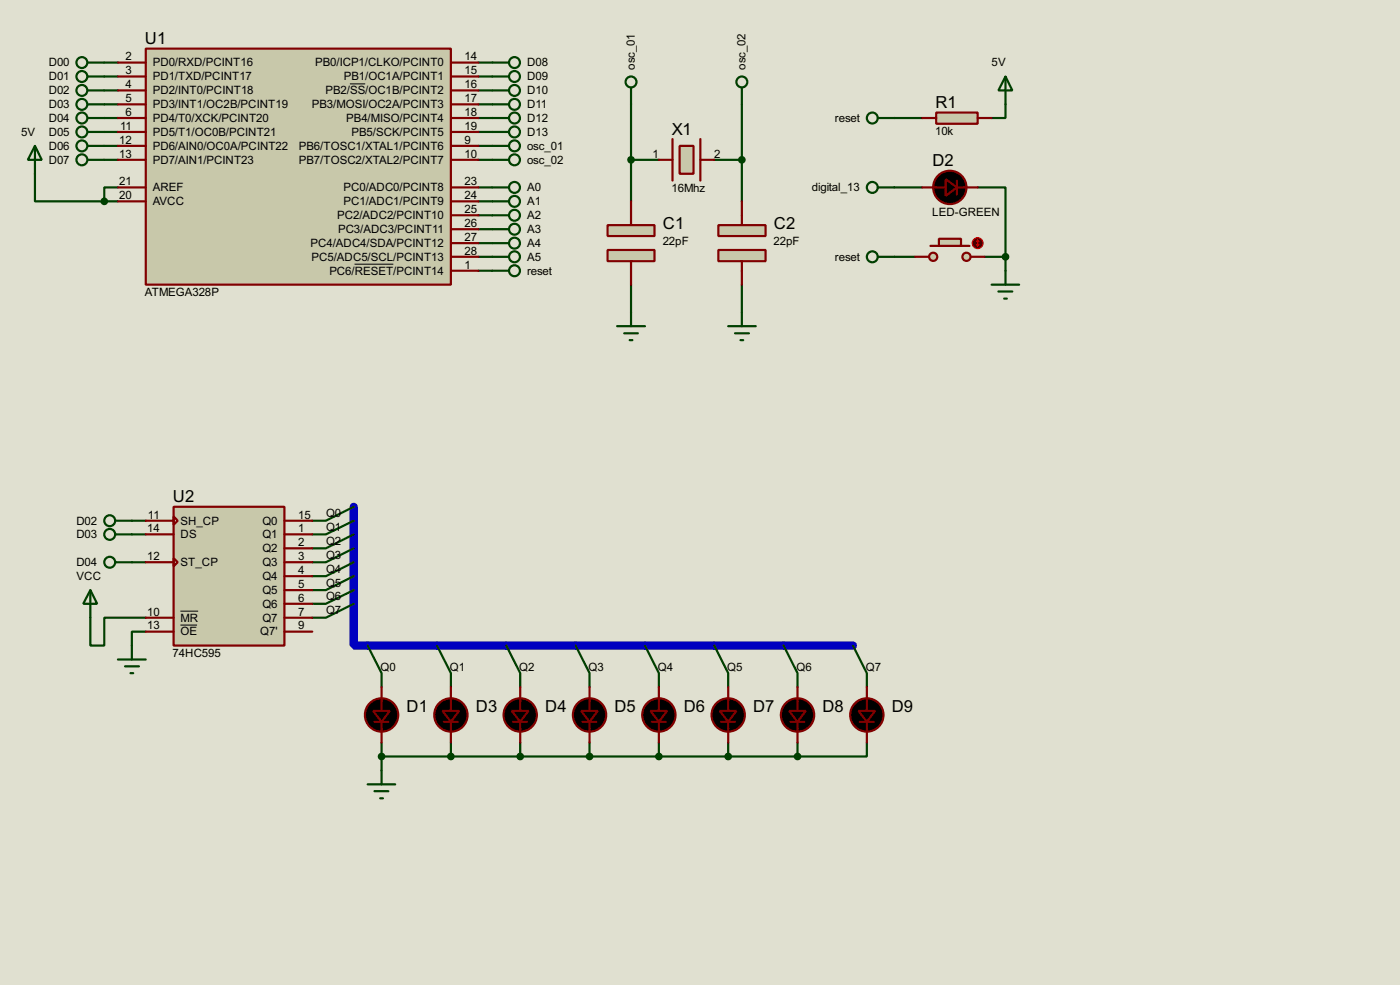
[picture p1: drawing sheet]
<svg xmlns="http://www.w3.org/2000/svg" width="256mm" height="180mm" viewBox="0 0 256 180" stroke-linecap="round" stroke-linejoin="round" font-family="sans-serif">
<path d="M0 0h256.5v180.3h-256.5z" fill="#e0e0d0"/>
<path d="M64.8 92.8v25.4h91.5" fill="none" stroke="#0000c0" stroke-width="1.5"/>
<g fill="none" stroke="#004000" stroke-width=".4">
<path d="M19.1 19.1h2.5M19.1 16.6h2.5M19.1 14h2.5M19.1 11.5h2.5M87.7 19.1h2.5M87.7 16.6h2.5M87.7 14h2.5M87.7 11.5h2.5M115.6 19.1v17.8M135.9 19.1v17.8M184.2 19.1v2.5h-2.5M6.4 31.8v5.1h12.7"/>
<path d="M19.1 29.3h2.5M19.1 26.7h2.5M19.1 21.6h2.5M19.1 24.2h2.5M19.1 36.9h2.5M21.6 34.3h-2.5v2.6M87.7 29.3h2.5M87.7 26.7h2.5M87.7 21.6h2.5M87.7 24.2h2.5M87.7 34.3h2.5M87.7 36.9h2.5"/>
<path d="M87.7 39.4h2.5M115.6 29.3h5.1M130.9 29.3h5M163.9 21.6h5.1M163.9 34.3h5.1M179.1 34.3h5.1v12.7M87.7 49.6h2.5M87.7 42h2.5M87.7 44.5h2.5M87.7 47h2.5M115.6 52.1v5.1M135.9 52.1v5.1"/>
<path d="M163.9 47h3.8M180.4 47h3.8M184.2 47v2.6M24.2 97.8h2.5M24.2 95.3h2.5M64.8 92.8l-5.1 2.5h-2.5M64.8 95.3l-5.1 2.5h-2.5M64.8 97.8l-5.1 2.6h-2.5M16.6 113.1v5.1h2.5v-5.1h7.6M24.2 102.9h2.5M26.7 115.6h-2.5v2.6M64.8 100.4l-5.1 2.5h-2.5"/>
<path d="M64.8 102.9l-5.1 2.6h-2.5M64.8 105.5l-5.1 2.5h-2.5M64.8 108l-5.1 2.5h-2.5M64.8 110.5l-5.1 2.6h-2.5M67.4 118.2l2.5 5v2.6M80.1 118.2l2.5 5v2.6M92.8 118.2l2.5 5v2.6M105.5 118.2l2.5 5v2.6M118.2 118.2l2.5 5v2.6M130.9 118.2l2.5 5v2.6M143.6 118.2l2.5 5v2.6M156.3 118.2l2.5 5v2.6"/>
<path d="M69.9 135.9v5.1M69.9 138.5h76.2M82.6 135.9v2.6M95.3 135.9v2.6M108 135.9v2.6M120.7 135.9v2.6M133.4 135.9v2.6M146.1 135.9v2.6M158.8 135.9v2.6h-12.7"/>
</g>
<path d="M26.7 8.9h55.9v43.2h-55.9z" fill="#c8c8aa" stroke="#800000" stroke-width=".4"/>
<g fill="none" stroke="#800000" stroke-width=".4">
<path d="M21.6 11.5h5.1M21.6 14h5.1M21.6 19.1h5.1M21.6 16.6h5.1M82.6 11.5h5.1M82.6 14h5.1M82.6 19.1h5.1M82.6 16.6h5.1M21.6 26.7h5.1M21.6 24.2h5.1M21.6 21.6h5.1M21.6 29.3h5.1"/>
<path d="M21.6 36.9h5.1M21.6 34.3h5.1M82.6 26.7h5.1M82.6 24.2h5.1M82.6 21.6h5.1M82.6 29.3h5.1M82.6 39.4h5.1M82.6 36.9h5.1M82.6 34.3h5.1M123.2 25.5v7.6M128.3 25.5v7.6M82.6 49.6h5.1"/>
<path d="M82.6 47h5.1M82.6 44.5h5.1M82.6 42h5.1"/>
</g>
<path d="M64.1 15.4h2.8M65 48.4h7.1" fill="none" stroke="#000" stroke-width=".18"/>
<path d="M124.5 26.7h2.6v5.1h-2.6z" fill="#c8c8aa" stroke="#800000" stroke-width=".4"/>
<path d="M120.7 29.3h2.5M128.3 29.3h2.6" fill="none" stroke="#800000" stroke-width=".4"/>
<g fill="#c8c8aa" stroke="#800000" stroke-width=".4">
<path d="M111.3 41.2h8.6v2h-8.6z"/>
<path d="M111.3 45.8h8.6v2h-8.6z"/>
</g>
<path d="M115.6 36.9v4.3M115.6 47.8v4.3" fill="none" stroke="#800000" stroke-width=".4"/>
<g fill="#c8c8aa" stroke="#800000" stroke-width=".4">
<path d="M131.6 41.2h8.7v2h-8.7z"/>
<path d="M131.6 45.8h8.7v2h-8.7z"/>
</g>
<path d="M135.9 36.9v4.3M135.9 47.8v4.3" fill="none" stroke="#800000" stroke-width=".4"/>
<g fill="none" stroke="#004000" stroke-width=".4">
<path d="M115.6 16.1v3M135.9 16.1v3M6.4 26.7l1.3 2.6h-2.6zM6.4 26.7v5.1M90.2 26.7h3.1M90.2 29.3h3.1M160.8 21.6h3.1M90.2 49.6h3.1M113.1 59.7h5.1M115.6 57.2v2.5M133.4 59.7h5.1M135.9 57.2v2.5"/>
<path d="M114.4 61h2.5M115.4 62.3h.5M134.7 61h2.5M135.7 62.3h.5"/>
<circle cx="115.6" cy="15" r="1"/>
<circle cx="135.9" cy="15" r="1"/>
<circle cx="94.2" cy="29.3" r="1"/>
<circle cx="94.2" cy="26.7" r="1"/>
<circle cx="159.8" cy="21.6" r="1"/>
<circle cx="94.2" cy="49.6" r="1"/>
</g>
<g fill="#004000" stroke="#004000" stroke-width=".4">
<circle cx="115.6" cy="29.3" r=".5"/>
<circle cx="135.9" cy="29.3" r=".5"/>
</g>
<path d="M171.5 20.6h7.6v2.1h-7.6z" fill="#c8c8aa" stroke="#800000" stroke-width=".4"/>
<path d="M169 21.6h2.5M179.1 21.6h2.6" fill="none" stroke="#800000" stroke-width=".4"/>
<g fill="none" stroke="#004000" stroke-width=".4">
<path d="M16.1 19.1h3M16.1 16.6h3M16.1 14h3M16.1 11.5h3M90.2 19.1h3.1M90.2 16.6h3.1M90.2 14h3.1M90.2 11.5h3.1M184.2 14l1.3 2.6h-2.6zM184.2 14v5.1M16.1 24.2h3M16.1 21.6h3"/>
<path d="M16.1 26.7h3M16.1 29.3h3M90.2 24.2h3.1M90.2 21.6h3.1M90.2 34.3h3.1M90.2 36.9h3.1M90.2 39.4h3.1M90.2 42h3.1M90.2 44.5h3.1M90.2 47h3.1"/>
<circle cx="15" cy="11.5" r="1"/>
<circle cx="15" cy="19.1" r="1"/>
<circle cx="15" cy="14" r="1"/>
<circle cx="15" cy="16.6" r="1"/>
<circle cx="94.2" cy="11.5" r="1"/>
<circle cx="94.2" cy="14" r="1"/>
<circle cx="94.2" cy="19.1" r="1"/>
<circle cx="94.2" cy="16.6" r="1"/>
<circle cx="15" cy="29.3" r="1"/>
<circle cx="15" cy="26.7" r="1"/>
<circle cx="15" cy="24.2" r="1"/>
<circle cx="15" cy="21.6" r="1"/>
<circle cx="94.2" cy="34.3" r="1"/>
<circle cx="94.2" cy="36.9" r="1"/>
<circle cx="94.2" cy="39.4" r="1"/>
<circle cx="94.2" cy="24.2" r="1"/>
<circle cx="94.2" cy="21.6" r="1"/>
<circle cx="94.2" cy="44.5" r="1"/>
<circle cx="94.2" cy="47" r="1"/>
<circle cx="94.2" cy="42" r="1"/>
</g>
<g fill="#c8c8aa" stroke="#800000" stroke-width=".4">
<circle cx="177" cy="47" r=".75"/>
<circle cx="170.9" cy="47" r=".75"/>
</g>
<path d="M170.5 45h7.1" fill="none" stroke="#800000" stroke-width=".4"/>
<path d="M172 43.7h4.1v1.3h-4.1z" fill="#c8c8aa" stroke="#800000" stroke-width=".4"/>
<path d="M167.7 47h2.5M177.9 47h2.5" fill="none" stroke="#800000" stroke-width=".4"/>
<circle cx="179.1" cy="44.5" r="1" fill="#400000" stroke="#f00" stroke-width=".2"/>
<path d="M178.9 44.8l.2 .2M179.1 44v1M179.1 44l-.2 .3M179.1 44l.3 .3M179.4 44.8l-.3 .2" fill="none" stroke="#f00" stroke-width=".2"/>
<g fill="none" stroke="#004000" stroke-width=".4">
<path d="M160.8 34.3h3.1M160.8 47h3.1M181.7 52.1h5M182.9 53.4h2.6M184 54.7h.5M184.2 49.6v2.5"/>
<circle cx="159.8" cy="34.3" r="1"/>
<circle cx="159.8" cy="47" r="1"/>
</g>
<g fill="#000" stroke="#800000" stroke-width=".4">
<path d="M173.3 32.8l2 1.5-2 1.6z"/>
<circle cx="174" cy="34.3" r="3.1"/>
</g>
<path d="M169 34.3h4.3M175.3 33.1v2.5M175.3 34.3h3.8" fill="none" stroke="#800000" stroke-width=".4"/>
<circle cx="184.2" cy="47" r=".5" fill="#004000" stroke="#004000" stroke-width=".4"/>
<path d="M31.8 92.8h20.3v25.4h-20.3z" fill="#c8c8aa" stroke="#800000" stroke-width=".4"/>
<g fill="none" stroke="#800000" stroke-width=".4">
<path d="M26.7 95.3h5.1M26.7 97.8h5.1M31.8 94.5l.8 .8-.8 .8zM52.1 95.3h5.1M52.1 97.8h5.1M26.7 102.9h5.1M26.7 113.1h5.1M26.7 115.6h5.1M31.8 102.2l.8 .7-.8 .8zM52.1 100.4h5.1M52.1 102.9h5.1M52.1 105.5h5.1"/>
<path d="M52.1 108h5.1M52.1 110.5h5.1M52.1 113.1h5.1M52.1 115.6h5.1M68.6 132.1h2.6M69.9 125.8v4.3M69.9 132.1v3.8M81.3 132.1h2.6M82.6 125.8v4.3M82.6 132.1v3.8M94 132.1h2.6M95.3 125.8v4.3"/>
<path d="M95.3 132.1v3.8M106.7 132.1h2.6M108 125.8v4.3M108 132.1v3.8M119.4 132.1h2.6M120.7 125.8v4.3M120.7 132.1v3.8M132.1 132.1h2.6M133.4 125.8v4.3M133.4 132.1v3.8M144.8 132.1h2.6M146.1 125.8v4.3"/>
<path d="M146.1 132.1v3.8M157.5 132.1h2.6M158.8 125.8v4.3M158.8 132.1v3.8"/>
</g>
<path d="M33.1 111.9h3.2M33.1 114.4h3" fill="none" stroke="#000" stroke-width=".18"/>
<g fill="none" stroke="#004000" stroke-width=".4">
<path d="M21.1 97.8h3.1M21.1 95.3h3.1M16.6 108l1.2 2.5h-2.5zM16.6 108v5.1M21.1 102.9h3.1M24.2 118.2v2.5M21.6 120.7h5.1M22.9 122h2.6M23.9 123.2h.5M67.4 143.6h5M68.6 144.8h2.6M69.7 146.1h.5"/>
<path d="M69.9 141v2.6"/>
<circle cx="20.1" cy="97.8" r="1"/>
<circle cx="20.1" cy="95.3" r="1"/>
<circle cx="20.1" cy="102.9" r="1"/>
</g>
<g fill="#000" stroke="#800000" stroke-width=".4">
<path d="M68.4 130.1h3l-1.5 2zM81.1 130.1h3l-1.5 2zM93.8 130.1h3l-1.5 2zM106.5 130.1h3l-1.5 2zM119.2 130.1h3l-1.5 2zM131.9 130.1h3l-1.5 2zM144.6 130.1h3l-1.5 2zM157.3 130.1h3l-1.5 2z"/>
<circle cx="69.9" cy="130.9" r="3.1"/>
<circle cx="82.6" cy="130.9" r="3.1"/>
<circle cx="95.3" cy="130.9" r="3.1"/>
<circle cx="108" cy="130.9" r="3.1"/>
<circle cx="120.7" cy="130.9" r="3.1"/>
<circle cx="133.4" cy="130.9" r="3.1"/>
<circle cx="146.1" cy="130.9" r="3.1"/>
<circle cx="158.8" cy="130.9" r="3.1"/>
</g>
<g fill="#004000" stroke="#004000" stroke-width=".4">
<circle cx="69.9" cy="138.5" r=".5"/>
<circle cx="82.6" cy="138.5" r=".5"/>
<circle cx="95.3" cy="138.5" r=".5"/>
<circle cx="108" cy="138.5" r=".5"/>
<circle cx="120.7" cy="138.5" r=".5"/>
<circle cx="133.4" cy="138.5" r=".5"/>
<circle cx="146.1" cy="138.5" r=".5"/>
<circle cx="19.1" cy="36.9" r=".5"/>
</g>
<g font-size="3.4">
<text x="26.6" y="8.1">U1</text>
<text x="171.4" y="19.8">R1</text>
<text x="123.1" y="24.7">X1</text>
<text x="170.8" y="30.5">D2</text>
<text x="121.5" y="42">C1</text>
<text x="141.8" y="42">C2</text>
<text x="31.7" y="92">U2</text>
<text x="74.5" y="130.4">D1</text>
<text x="87.2" y="130.4">D3</text>
<text x="99.9" y="130.4">D4</text>
<text x="112.6" y="130.4">D5</text>
<text x="125.3" y="130.4">D6</text>
<text x="138" y="130.4">D7</text>
<text x="150.7" y="130.4">D8</text>
<text x="163.4" y="130.4">D9</text>
</g>
<g font-size="2.4">
<text x="23" y="11.1">2</text>
<text x="85.1" y="11.1">14</text>
<text x="8.9" y="12.2">D00</text>
<text x="8.9" y="14.7">D01</text>
<text x="8.9" y="17.3">D02</text>
<text x="23" y="16.2">4</text>
<text x="23" y="13.6">3</text>
<text x="28" y="17.3">PD2/INT0/PCINT18</text>
<text x="28" y="14.7">PD1/TXD/PCINT17</text>
<text x="28" y="12.2">PD0/RXD/PCINT16</text>
<text x="57.7" y="12.2">PB0/ICP1/CLKO/PCINT0</text>
<text x="59.6" y="17.3">PB2/SS/OC1B/PCINT2</text>
<text x="63" y="14.7">PB1/OC1A/PCINT1</text>
<text x="85.1" y="13.6">15</text>
<text x="85.1" y="16.2">16</text>
<text x="96.6" y="17.3">D10</text>
<text x="96.6" y="14.7">D09</text>
<text x="96.6" y="12.2">D08</text>
<text x="116.3" y="12.7" transform="rotate(-90 116.3 12.7)">osc_01</text>
<text x="136.6" y="12.7" transform="rotate(-90 136.6 12.7)">osc_02</text>
<text x="181.7" y="12.2">5V</text>
<text x="8.9" y="19.8">D03</text>
<text x="8.9" y="22.3">D04</text>
<text x="22" y="23.8">11</text>
<text x="23" y="21.2">6</text>
<text x="23" y="18.7">5</text>
<text x="28" y="22.3">PD4/T0/XCK/PCINT20</text>
<text x="28" y="19.8">PD3/INT1/OC2B/PCINT19</text>
<text x="57.1" y="19.8">PB3/MOSI/OC2A/PCINT3</text>
<text x="63.4" y="22.3">PB4/MISO/PCINT4</text>
<text x="85.1" y="18.7">17</text>
<text x="85.1" y="21.2">18</text>
<text x="85.1" y="23.8">19</text>
<text x="96.6" y="22.3">D12</text>
<text x="96.6" y="19.8">D11</text>
<text x="153" y="22.3">reset</text>
<text x="3.9" y="24.9">5V</text>
<text x="8.9" y="24.9">D05</text>
<text x="8.9" y="27.4">D06</text>
<text x="8.9" y="30">D07</text>
<text x="21.9" y="26.3">12</text>
<text x="21.9" y="28.9">13</text>
<text x="28" y="27.4">PD6/AIN0/OC0A/PCINT22</text>
<text x="28" y="24.9">PD5/T1/OC0B/PCINT21</text>
<text x="28" y="30">PD7/AIN1/PCINT23</text>
<text x="54.7" y="30">PB7/TOSC2/XTAL2/PCINT7</text>
<text x="54.7" y="27.4">PB6/TOSC1/XTAL1/PCINT6</text>
<text x="64.4" y="24.9">PB5/SCK/PCINT5</text>
<text x="85.1" y="28.9">10</text>
<text x="85.1" y="26.3">9</text>
<text x="96.6" y="27.4">osc_01</text>
<text x="96.6" y="30">osc_02</text>
<text x="96.6" y="24.9">D13</text>
<text x="119.6" y="28.9">1</text>
<text x="130.9" y="28.9">2</text>
<text x="171.3" y="24.7">10k</text>
<text x="21.9" y="33.9">21</text>
<text x="28" y="35">AREF</text>
<text x="62.9" y="35">PC0/ADC0/PCINT8</text>
<text x="85.1" y="33.9">23</text>
<text x="96.6" y="35">A0</text>
<text x="123" y="35.2">16Mhz</text>
<text x="148.8" y="35">digital_13</text>
<text x="21.9" y="36.5">20</text>
<text x="28" y="37.6">AVCC</text>
<text x="61.8" y="40.1">PC2/ADC2/PCINT10</text>
<text x="62.9" y="37.6">PC1/ADC1/PCINT9</text>
<text x="85.1" y="41.6">26</text>
<text x="85.1" y="39">25</text>
<text x="85.1" y="36.5">24</text>
<text x="96.6" y="37.6">A1</text>
<text x="96.6" y="40.1">A2</text>
<text x="170.8" y="39.5">LED-GREEN</text>
<text x="56.9" y="45.2">PC4/ADC4/SDA/PCINT12</text>
<text x="57.1" y="47.7">PC5/ADC5/SCL/PCINT13</text>
<text x="61.9" y="42.7">PC3/ADC3/PCINT11</text>
<text x="85.1" y="46.6">28</text>
<text x="85.1" y="44.1">27</text>
<text x="96.6" y="42.7">A3</text>
<text x="96.6" y="45.2">A4</text>
<text x="96.6" y="47.7">A5</text>
<text x="121.4" y="44.9">22pF</text>
<text x="141.7" y="44.9">22pF</text>
<text x="153" y="47.7">reset</text>
<text x="60.3" y="50.3">PC6/RESET/PCINT14</text>
<text x="85.1" y="49.2">1</text>
<text x="96.6" y="50.3">reset</text>
<text x="26.5" y="54.2">ATMEGA328P</text>
<text x="27.1" y="94.9">11</text>
<text x="54.7" y="94.9">15</text>
<text x="59.7" y="94.7">Q0</text>
<text x="14" y="98.5">D03</text>
<text x="14" y="96">D02</text>
<text x="27" y="97.4">14</text>
<text x="33.1" y="96">SH_CP</text>
<text x="33.1" y="98.5">DS</text>
<text x="48.1" y="96">Q0</text>
<text x="48.1" y="98.5">Q1</text>
<text x="48.1" y="101.1">Q2</text>
<text x="54.7" y="97.4">1</text>
<text x="54.7" y="100">2</text>
<text x="59.7" y="97.2">Q1</text>
<text x="59.7" y="99.8">Q2</text>
<text x="14" y="103.6">D04</text>
<text x="14" y="106.2">VCC</text>
<text x="27" y="102.5">12</text>
<text x="33.1" y="103.6">ST_CP</text>
<text x="48.1" y="103.6">Q3</text>
<text x="48.1" y="106.2">Q4</text>
<text x="54.7" y="102.5">3</text>
<text x="54.7" y="105.1">4</text>
<text x="54.7" y="107.6">5</text>
<text x="59.7" y="102.3">Q3</text>
<text x="59.7" y="104.9">Q4</text>
<text x="59.7" y="107.4">Q5</text>
<text x="27" y="112.7">10</text>
<text x="33.1" y="113.8">MR</text>
<text x="48.1" y="108.7">Q5</text>
<text x="48.1" y="111.2">Q6</text>
<text x="48.1" y="113.8">Q7</text>
<text x="54.7" y="110.1">6</text>
<text x="54.7" y="112.7">7</text>
<text x="59.7" y="109.9">Q6</text>
<text x="59.7" y="112.5">Q7</text>
<text x="27" y="115.2">13</text>
<text x="33.1" y="116.3">OE</text>
<text x="47.7" y="116.3">Q7'</text>
<text x="54.7" y="115.2">9</text>
<text x="31.6" y="120.3">74HC595</text>
<text x="69.7" y="122.8">Q0</text>
<text x="82.4" y="122.8">Q1</text>
<text x="95.1" y="122.8">Q2</text>
<text x="107.8" y="122.8">Q3</text>
<text x="120.5" y="122.8">Q4</text>
<text x="133.2" y="122.8">Q5</text>
<text x="145.9" y="122.8">Q6</text>
<text x="158.6" y="122.8">Q7</text>
</g>
</svg>
